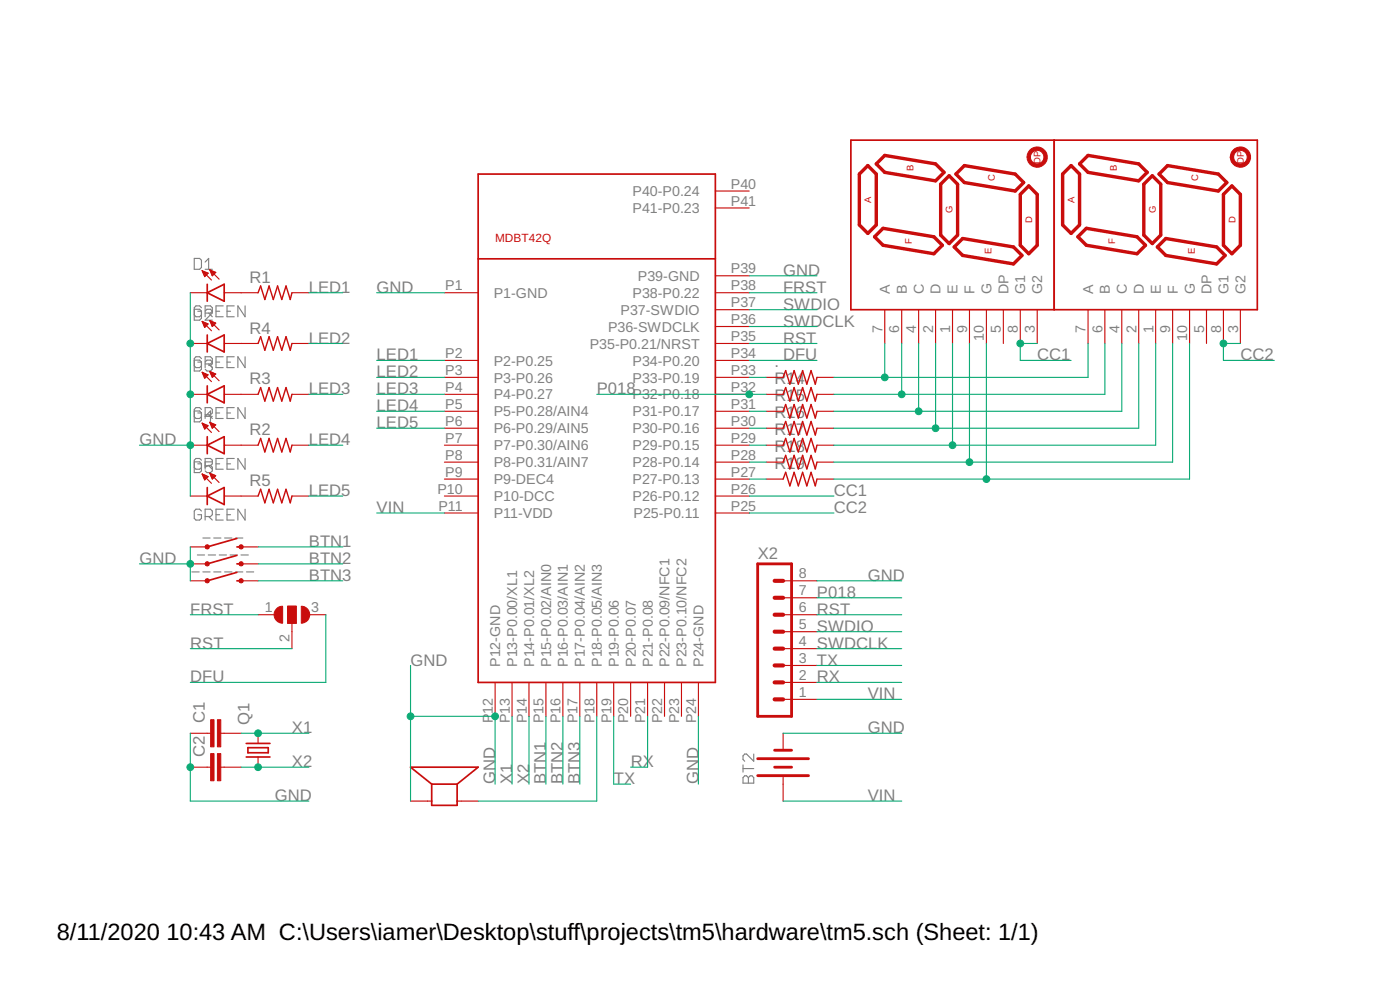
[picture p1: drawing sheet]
<svg xmlns="http://www.w3.org/2000/svg" width="210mm" height="148mm" viewBox="0 0 210 148" stroke-linecap="round" stroke-linejoin="round" font-family="sans-serif">
<g fill="none" stroke="#808080" stroke-width=".17">
<path d="M29.1 38.7h.8l.3 .3v1.1l-.3 .2h-.8zM30.8 39.3l.5-.6v1.6M29.1 47.2l.3 .3h.5l.3-.3M29.1 54.8l.3 .3h.5l.3-.3M29.1 54h.8l.3 .2M29.7 46.6h.5M29.7 54.3h.5M30.2 46.1l-.3-.3h-.5l-.3 .3v1.9h.8l.3-.3v-1.1l-.3-.3h-.8M30.2 53.7l-.3-.3h-.5l-.3 .3v1.9h.8l.3-.3v-1.1M30.8 47.5v-1.7h.8l.2 .3v.8l-1 1.1h1M30.8 54.2l.2-.2h.6l.2 .3-.2 .2h-.8M30.8 40.3h1"/>
<path d="M30.8 46.6l.2-.3h.6l.2 .3M31.3 46.9l.5 .6M31.3 54.5l.5 .6M31.3 54.8h.3M31.6 54.8l.2-.3v-.8l-.2-.3h-.8v1.7M31.6 54.8l.2 .2v.3l-.2 .3h-.6l-.2-.3M31.8 46.6l-.2 .3h-.8M32.4 46.6h.5M32.4 54.3h.5M33.5 45.8h-1.1v1.7h1.1M33.5 53.4h-1.1v1.7h1.1M34 46.6h.6"/>
<path d="M34 54.3h.6M35.1 45.8h-1.1v1.7h1.1M35.1 53.4h-1.1v1.7h1.1M36.7 45.8v1.7l-1-1.7v1.7M36.7 53.4v1.7l-1-1.7v1.7M29.1 62.4l.3 .3h.5l.3-.3M29.1 70l.3 .3h.5l.3-.3M29.7 61.9h.5M29.7 69.5h.5M30.2 61.3l-.3-.2h-.5l-.3 .2v1.9h.8l.3-.3v-1.1l-.3-.2h-.8M30.2 68.9l-.3-.2h-.5l-.3 .2v1.9h.8l.3-.3v-1.1l-.3-.2h-.8M30.2 76.6l-.3-.3h-.5l-.3 .3v1.1l.3 .2h.5l.3-.2v-.6h-.5"/>
<path d="M30.8 62.1h.8l.2-.2v-.6l-.2-.2h-.8v1.6M30.8 69.8h.8l.2-.3v-.6l-.2-.2h-.8v1.6M30.8 77.4h.8l.2-.3v-.5l-.2-.3h-.8v1.6M30.8 70l.5-.3h.3l.2 .3v.5l-.2 .3h-.6l-.2-.3M30.8 69.2h1M31.3 62.1l.5 .6M31.3 69.8l.5 .5M31.3 77.4l.5 .5M31.8 62.4h-1l.8-.8v1.6M32.4 61.9h.5M32.4 69.5h.5M32.4 77.1h.5"/>
<path d="M33.5 61.1h-1.1v1.6h1.1M33.5 68.7h-1.1v1.6h1.1M33.5 76.3h-1.1v1.6h1.1M34 61.9h.6M34 69.5h.6M34 77.1h.6M35.1 61.1h-1.1v1.6h1.1M35.1 68.7h-1.1v1.6h1.1M35.1 76.3h-1.1v1.6h1.1M36.7 61.1v1.6l-1-1.6v1.6M36.7 68.7v1.6l-1-1.6v1.6M36.7 76.3v1.6l-1-1.6v1.6"/>
<path d="M28.8 85.7h1.1M29.6 83.1h1.1M30.4 80.6h1.1M30.4 85.7h1.1M31.2 83.1h1.1M32 80.6h1.1M32 85.7h1.1M32.9 83.1h1.1M33.7 80.6h1.1M33.7 85.7h1.1M34.5 83.1h1.1M35.3 80.6h1.1"/>
<path d="M35.3 85.7h1.1M36.1 83.1h1.1M37 85.7h1M111.4 114.6v1.1M111.4 115.1h1.6M111.7 116.2h.2l.3 .3 .3-.3h.3l.2 .3v.8h-1.6v-.8zM112.2 116.5v.8M113 113v1l-1.1-1h-.2l-.3 .2v.6l.3 .2"/>
</g>
<path d="M38.7 59.1l.4-1 .6 2 .6-2 .7 2 .6-2 .6 2 .7-2 .6 2 .3-1M38.7 43.9l.4-1.1 .6 2.1 .6-2.1 .7 2.1 .6-2.1 .6 2.1 .7-2.1 .6 2.1 .3-1M38.7 51.5l.4-1.1 .6 2.1 .6-2.1 .7 2.1 .6-2.1 .6 2.1 .7-2.1 .6 2.1 .3-1M117.4 56.5l.4-1 .6 2.1 .7-2.1 .6 2.1 .6-2.1 .7 2.1 .6-2.1 .6 2.1 .3-1.1M117.4 59.1l.4-1 .6 2 .7-2 .6 2 .6-2 .7 2 .6-2 .6 2 .3-1M38.7 66.7l.4-1 .6 2 .6-2 .7 2 .6-2 .6 2 .7-2 .6 2 .3-1M38.7 74.3l.4-1 .6 2 .6-2 .7 2 .6-2 .6 2 .7-2 .6 2 .3-1M117.4 61.6l.4-1 .6 2 .7-2 .6 2 .6-2 .7 2 .6-2 .6 2 .3-1M117.4 64.2l.4-1.1 .6 2.1 .7-2.1 .6 2.1 .6-2.1 .7 2.1 .6-2.1 .6 2.1 .3-1M117.4 66.7l.4-1 .6 2 .7-2 .6 2 .6-2 .7 2 .6-2 .6 2 .3-1M117.4 69.2l.4-1 .6 2.1 .7-2.1 .6 2.1 .6-2.1 .7 2.1 .6-2.1 .6 2.1 .3-1.1M117.4 71.8l.4-1 .6 2 .7-2 .6 2 .6-2 .7 2 .6-2 .6 2 .3-1" fill="none" stroke="#c90d0c" stroke-width=".21"/>
<g fill="none" stroke="#c90d0c" stroke-width=".17">
<path d="M107.3 28.6h5M107.3 31.2h5M28.5 59.1h2.6M28.5 43.9h2.6M28.5 51.5h2.6M30.3 40.6l1.4 1.4M30.3 40.6h.1M30.3 40.6l.9 .3M30.3 40.6l.4 .8 .5-.5M30.3 48.2l1.4 1.4M30.3 48.2l.9 .3-.5 .5zM30.3 55.8l1.4 1.4"/>
<path d="M30.3 55.8l.9 .4-.5 .5zM30.4 48.3h.2M30.4 55.9h.1M30.4 40.7h.2M30.4 56h.4M30.4 40.8h.5M30.4 48.4h.5M30.5 40.9h.7M30.5 48.5h.6M30.5 56.1h.6M30.5 48.6h.6M30.5 56.2h.6"/>
<path d="M30.5 41h.6M30.6 41.2h.4M30.6 48.8h.4M30.6 56.3h.4M30.6 48.9h.3M30.6 56.5h.3M30.6 41.3h.2M30.6 56.6h.2M30.7 41.4h.1M30.7 49h.1M31.5 40.4l1.4 1.4M31.5 40.4l.8 .4"/>
<path d="M31.5 40.4l.3 .9 .5-.5M31.5 40.4h.1M31.5 48l1.4 1.4M31.5 48l.8 .4-.5 .5zM31.5 55.6l1.4 1.4M31.5 55.6l.8 .4-.5 .5zM31.5 48.2h.2M31.5 55.8h.2M31.5 40.6h.3M31.5 55.9h.5M31.6 40.7h.4M31.6 48.3h.4"/>
<path d="M31.6 48.4h.7M31.6 56h.6M31.6 40.8h.7M31.6 56.1h.7M31.7 40.9h.5M31.7 48.5h.5M31.7 41h.4M31.7 48.6h.4M31.7 56.2h.4M31.7 48.8h.3M31.7 56.3h.3M31.8 41.2h.2"/>
<path d="M31.8 41.3h.1M31.8 48.9h.1M31.8 56.5h.1M33.6 59.1h5.1M33.6 43.9h5.1M33.6 51.5h5.1M43.8 59.1h2.5M43.8 43.9h2.5M43.8 51.5h2.5M66.6 59.1h5.1M66.6 43.9h5.1M66.6 54h5.1"/>
<path d="M66.6 56.5h5.1M107.3 59.1h5M107.3 43.9h5M107.3 51.5h5M107.3 54h5M107.3 56.5h5M107.3 48.9h5M107.3 46.4h5M107.3 41.3h5M114.9 59.1h2.5M114.9 56.5h2.5M122.5 59.1h2.5"/>
<path d="M122.5 56.5h2.5M132.7 46.4v5.1M135.2 46.4v5.1M137.7 46.4v5.1M140.3 46.4v5.1M142.8 46.4v5.1M145.4 46.4v5.1M147.9 46.4v5.1M150.4 46.4v5.1M153 46.4v5.1M155.5 46.4v5.1M163.1 46.4v5.1"/>
<path d="M165.7 46.4v5.1M168.2 46.4v5.1M170.7 46.4v5.1M173.3 46.4v5.1M175.8 46.4v5.1M178.4 46.4v5.1M180.9 46.4v5.1M183.4 46.4v5.1M186 46.4v5.1M28.5 66.7h2.6M28.5 74.3h2.6M30.3 63.4l1.4 1.4"/>
<path d="M30.3 63.4l.9 .4-.5 .5zM30.3 71l1.4 1.4M30.3 71l.9 .4-.5 .5zM30.3 63.5h.2M30.3 71.1h.1M30.4 71.2h.3M30.4 63.6h.4M30.4 63.7h.7M30.4 71.3h.6M30.5 71.4h.7M30.5 63.8h.6M30.5 63.9h.5"/>
<path d="M30.5 71.5h.6M30.6 71.7h.3M30.6 64.1h.3M30.6 71.8h.2M30.6 64.2h.2M31.5 63.3l1.4 1.4M31.5 63.3l.8 .3-.5 .6zM31.5 70.9l1.4 1.4M31.5 70.9l.8 .4-.5 .5zM31.5 63.4h.1M31.5 71h.1M31.5 63.5h.4"/>
<path d="M31.5 71.1h.4M31.6 63.6h.6M31.6 71.2h.6M31.6 71.3h.7M31.6 63.7h.7M31.7 63.8h.5M31.7 71.4h.5M31.7 71.5h.4M31.7 63.9h.3M31.8 64.1h.1M31.8 71.7h.1M33.6 66.7h5.1"/>
<path d="M33.6 74.3h5.1M43.8 66.7h2.5M43.8 74.3h2.5M66.6 66.7h5.1M66.6 61.6h5.1M66.6 64.2h5.1M66.6 69.2h5.1M66.6 71.8h5.1M66.6 74.3h5.1M66.6 76.9h5.1M107.3 66.7h5M107.3 61.6h5"/>
<path d="M107.3 64.2h5M107.3 69.2h5M107.3 71.8h5M107.3 74.3h5M107.3 76.9h5M114.9 66.7h2.5M114.9 61.6h2.5M114.9 64.2h2.5M114.9 69.2h2.5M114.9 71.8h2.5M122.5 66.7h2.5M122.5 61.6h2.5"/>
<path d="M122.5 64.2h2.5M122.5 69.2h2.5M122.5 71.8h2.5M28.5 81.9h2.6M28.5 84.5h2.6M28.5 87h2.6M36.2 81.9h2.5M36.2 84.5h2.5M36.2 87h2.5M38.7 92.1h2.5M43.1 90.8h1.3v2.6h-1.3zM43.8 93.4v3.8"/>
<path d="M46.3 92.1h2.6M117.4 87h5.1M117.4 92.1h5.1M117.4 99.7h5.1M117.4 97.2h5.1M117.4 94.6h5.1M117.4 89.6h5.1M28.5 109.9h3.1M28.5 114.9h3.1M33.1 109.9h3.1M33.1 114.9h3.1M38.7 109.9v1.5"/>
<path d="M38.7 113.4v1.5M74.2 102.2v5.1M76.8 102.2v5.1M79.3 102.2v5.1M81.9 102.2v5.1M84.4 102.2v5.1M86.9 102.2v5.1M89.5 102.2v5.1M92 102.2v5.1M94.6 102.2v5.1M97.1 102.2v5.1M99.6 102.2v5.1"/>
<path d="M102.2 102.2v5.1M104.7 102.2v5.1M117.4 109.9v2.5M117.4 116.5v3.5M117.4 104.8h5.1M117.4 102.2h5.1M61.6 120h3.1M68.5 120h3.2"/>
</g>
<g fill="none" stroke="#c90d0c" stroke-width=".25">
<path d="M71.7 26.1h35.6v76.1h-35.6zM71.7 38.8h35.6M127.6 21h60.9v25.4h-60.9zM158.1 21v25.4M31.1 43.9l2.5-1.3v2.5zM31.1 42.6v2.5M31.1 50.2v2.5M31.1 57.8v2.5M31.1 51.5l2.5-1.3v2.5zM31.1 59.1l2.5-1.3v2.5zM31.1 65.4v2.6M31.1 73v2.6"/>
<path d="M31.1 66.7l2.5-1.3v2.6zM31.1 74.3l2.5-1.3v2.6zM35.5 81.9h.7M35.5 80.7l-4.4 1.2M35.5 84.5h.7M35.5 83.2l-4.4 1.3M35.5 87h.7M35.5 85.7l-4.4 1.3M36.9 111.4h3.6M36.9 113.4h3.6M37.2 112h3v.8h-3zM64.7 117.5v3.1h3.8v-3.1"/>
<path d="M64.7 117.5h3.8M64.7 117.5l-3.1-2.6h10.1l-3.2 2.6"/>
</g>
<g fill="#c90d0c" stroke="#c90d0c" stroke-width=".15">
<path d="M154.4 22.5a1.52 1.52 0 0 1 2.4 .2 1.52 1.52 0 0 1-.9 2.3 1.52 1.52 0 0 1-1.9-1.5h.5a1.01 1.01 0 0 1 1.5-.8 1.01 1.01 0 0 1 .1 1.7 1.01 1.01 0 0 1-1.6-.6v-.3h-.5v-.3z" fill-rule="evenodd"/>
<path d="M184.9 22.5a1.52 1.52 0 0 1 2.4 .3 1.52 1.52 0 0 1-.9 2.2 1.52 1.52 0 0 1-2-1.5h.6a1.02 1.02 0 0 1 1.4-.9 1.02 1.02 0 0 1 .3 1.7 1.02 1.02 0 0 1-1.7-.5v-.3h-.6l.2-.7z" fill-rule="evenodd"/>
<path d="M45.2 90.8a1.27 1.27 0 0 1 1.2 1.3 1.27 1.27 0 0 1-1.2 1.3z" fill-rule="evenodd"/>
<path d="M41.4 91.2a1.09 1.09 0 0 1 1-.4v2.6a1.26 1.26 0 0 1-1.2-.8 1.26 1.26 0 0 1 .2-1.4z" fill-rule="evenodd"/>
<circle cx="31.1" cy="81.9" r=".33"/>
<circle cx="36.1" cy="81.9" r=".33"/>
<circle cx="31.1" cy="84.5" r=".33"/>
<circle cx="36.1" cy="84.5" r=".33"/>
<circle cx="31.1" cy="87" r=".33"/>
<circle cx="36.1" cy="87" r=".33"/>
</g>
<g fill="none" stroke="#c90d0c" stroke-width=".51">
<path d="M128.8 26.1l1.3-1.3 1.3 1.3v7.6l-1.3 1.3-1.3-1.3zM131.1 35.5l1.3-1.3 7.6 1.3 1.3 1.2-1.3 1.3-7.6-1.3zM131.4 24.6l1.3-1.3 7.6 1.3 1.2 1.2-1.2 1.3-7.6-1.3zM141 27.6l1.3-1.3 1.3 1.3v7.6l-1.3 1.3-1.3-1.3zM143.1 37l1.2-1.3 7.7 1.3 1.2 1.3-1.2 1.2-7.7-1.2zM143.3 26.1l1.3-1.3 7.6 1.3 1.3 1.2-1.3 1.3-7.6-1.3zM153 29.1l1.2-1.2 1.3 1.2v7.6l-1.3 1.3-1.2-1.3zM159.3 26.1l1.3-1.3 1.3 1.3v7.6l-1.3 1.3-1.3-1.3zM161.6 35.5l1.3-1.3 7.6 1.3 1.2 1.2-1.2 1.3-7.6-1.3zM161.9 24.6l1.2-1.3 7.6 1.3 1.3 1.2-1.3 1.3-7.6-1.3zM171.5 27.6l1.3-1.3 1.2 1.3v7.6l-1.2 1.3-1.3-1.3zM173.5 37l1.3-1.3 7.6 1.3 1.3 1.3-1.3 1.2-7.6-1.2z"/>
<path d="M173.8 26.1l1.2-1.3 7.7 1.3 1.2 1.2-1.2 1.3-7.7-1.3zM183.4 29.1l1.3-1.2 1.3 1.2v7.6l-1.3 1.3-1.3-1.3z"/>
</g>
<path d="M113.6 84.5h5.1v22.8h-5.1zM113.6 116.2h7.6M113.6 113.7h7.6M116.1 114.9h2.6M116.1 112.4h2.6" fill="none" stroke="#c90d0c" stroke-width=".42"/>
<g fill="#c90d0c" stroke="#c90d0c" stroke-width=".15">
<path d="M43.1 90.8h1.3v2.6h-1.3z"/>
<path d="M32.6 107.8h.5v4.1h-.5z"/>
<path d="M31.6 107.8h.5v4.1h-.5z"/>
<path d="M32.6 112.9h.5v4.1h-.5z"/>
<path d="M31.6 112.9h.5v4.1h-.5z"/>
</g>
<path d="M116.1 99.7h1.3M116.1 94.6h1.3M116.1 97.2h1.3M116.1 87h1.3M116.1 89.6h1.3M116.1 92.1h1.3M116.1 102.2h1.3M116.1 104.8h1.3" fill="none" stroke="#c90d0c" stroke-width=".61"/>
<g fill="none" stroke="#0dab76" stroke-width=".17">
<path d="M28.5 43.9v30.4M46.3 43.9h5.1M46.3 51.5h5.1M46.3 59.1h5.1M56.5 43.9h10.1M56.5 54h10.1M56.5 56.5h10.1M56.5 59.1h10.1M89.5 59.1h25.4M112.3 43.9h10.2M112.3 54h10.2M112.3 51.5h10.2"/>
<path d="M112.3 56.5h2.6M112.3 41.3h10.2M112.3 46.4h10.2M112.3 48.9h10.2M132.7 51.5v5M135.2 51.5v7.6M137.7 51.5v10.1M140.3 51.5v12.7M142.8 51.5v15.2M145.4 51.5v17.7M147.9 51.5v20.3M155.5 51.5h-2.5v2.5h7.6"/>
<path d="M163.1 51.5v5h-38.1M165.7 51.5v7.6h-40.7M168.2 51.5v10.1h-43.2M170.7 51.5v12.7h-45.7M173.3 51.5v15.2h-48.3M175.8 51.5v17.7h-50.8M178.4 51.5v20.3h-53.4M186 51.5h-2.6v2.5h7.7M20.9 66.7h7.6M46.3 66.7h5.1M46.3 74.3h5.1M56.5 76.9h10.1"/>
<path d="M56.5 61.6h10.1M56.5 64.2h10.1M112.3 76.9h12.7M112.3 66.7h2.6M112.3 61.6h2.6M112.3 74.3h12.7M112.3 64.2h2.6M112.3 69.2h2.6M112.3 71.8h2.6M20.9 84.5h7.6M28.5 81.9v5.1M28.5 92.1h10.2"/>
<path d="M28.5 97.2h15.3M38.7 84.5h12.7M38.7 87h12.7M38.7 81.9h12.7M48.9 92.1v10.1h-20.4M61.6 99.7v20.3M122.5 87h12.7M122.5 99.7h12.7M122.5 92.1h12.7M122.5 94.6h12.7M122.5 97.2h12.7M122.5 89.6h12.7"/>
<path d="M28.5 109.9v10.1h17.8M36.2 109.9h10.1M36.2 114.9h10.1M61.6 107.3h12.6v10.2M76.8 107.3v10.2M79.3 107.3v10.2M81.9 107.3v10.2M84.4 107.3v10.2M86.9 107.3v10.2M89.5 107.3v12.7h-17.8M92 107.3v10.2h2.6M97.1 107.3v7.6h-2.5"/>
<path d="M104.7 107.3v10.2M117.4 109.9h17.8M122.5 104.8h12.7M122.5 102.2h12.7M117.4 120h17.8"/>
</g>
<g fill="#0dab76" stroke="#0dab76" stroke-width=".15">
<circle cx="153" cy="51.5" r=".51"/>
<circle cx="183.4" cy="51.5" r=".51"/>
<circle cx="28.5" cy="51.5" r=".51"/>
<circle cx="28.5" cy="59.1" r=".51"/>
<circle cx="28.5" cy="66.7" r=".51"/>
<circle cx="28.5" cy="84.5" r=".51"/>
<circle cx="61.6" cy="107.3" r=".51"/>
<circle cx="74.2" cy="107.3" r=".51"/>
<circle cx="28.5" cy="114.9" r=".51"/>
<circle cx="132.7" cy="56.5" r=".51"/>
<circle cx="135.2" cy="59.1" r=".51"/>
<circle cx="137.7" cy="61.6" r=".51"/>
<circle cx="140.3" cy="64.2" r=".51"/>
<circle cx="142.8" cy="66.7" r=".51"/>
<circle cx="145.4" cy="69.2" r=".51"/>
<circle cx="147.9" cy="71.8" r=".51"/>
<circle cx="112.3" cy="59.1" r=".51"/>
<circle cx="38.7" cy="109.9" r=".51"/>
<circle cx="38.7" cy="114.9" r=".51"/>
</g>
<g font-size="3.5">
<text x="8.5" y="140.8">8/11/2020</text>
<text x="25" y="140.8">10:43 AM C:\Users\iamer\Desktop\stuff\projects\tm5\hardware\tm5.sch (Sheet: 1/1)</text>
</g>
<g font-size="2.5" fill="#808080">
<text x="117.4" y="41.3">GND</text>
<text x="37.4" y="42.4">R1</text>
<text x="46.3" y="43.8">LED1</text>
<text x="56.5" y="43.8">GND</text>
<text x="117.4" y="43.8">FRST</text>
<text x="117.4" y="46.4">SWDIO</text>
<text x="37.4" y="50">R4</text>
<text x="46.3" y="51.5">LED2</text>
<text x="117.4" y="48.9">SWDCLK</text>
<text x="117.4" y="51.5">RST</text>
<text x="37.4" y="57.6">R3</text>
<text x="46.3" y="59.1">LED3</text>
<text x="56.5" y="54">LED1</text>
<text x="56.5" y="56.5">LED2</text>
<text x="56.5" y="59.1">LED3</text>
<text x="89.5" y="59.1">P018</text>
<text x="116.1" y="55">.</text>
<text x="116.1" y="57.6">R14</text>
<text x="117.4" y="54">DFU</text>
<text x="155.5" y="54">CC1</text>
<text x="186" y="54">CC2</text>
<text x="37.4" y="65.2">R2</text>
<text x="56.5" y="61.6">LED4</text>
<text x="56.5" y="64.2">LED5</text>
<text x="116.1" y="60.1">R15</text>
<text x="116.1" y="62.7">R16</text>
<text x="116.1" y="65.2">R17</text>
<text x="20.9" y="66.7">GND</text>
<text x="46.3" y="66.7">LED4</text>
<text x="116.1" y="67.7">R18</text>
<text x="116.1" y="70.3">R19</text>
<text x="37.4" y="72.8">R5</text>
<text x="46.3" y="74.3">LED5</text>
<text x="56.5" y="76.9">VIN</text>
<text x="125" y="74.3">CC1</text>
<text x="125" y="76.9">CC2</text>
<text x="46.3" y="81.9">BTN1</text>
<text x="113.6" y="83.7">X2</text>
<text x="20.9" y="84.5">GND</text>
<text x="46.3" y="84.5">BTN2</text>
<text x="46.3" y="87">BTN3</text>
<text x="122.5" y="89.5">P018</text>
<text x="130.1" y="87">GND</text>
<text x="28.5" y="92.1">FRST</text>
<text x="122.5" y="94.6">SWDIO</text>
<text x="122.5" y="92.1">RST</text>
<text x="28.5" y="97.2">RST</text>
<text x="61.5" y="99.7">GND</text>
<text x="122.5" y="99.7">TX</text>
<text x="122.5" y="97.2">SWDCLK</text>
<text x="28.5" y="102.2">DFU</text>
<text x="122.5" y="102.2">RX</text>
<text x="130.1" y="104.8">VIN</text>
<text x="30.7" y="113.4" transform="rotate(-90 30.7 113.4)">C2</text>
<text x="30.7" y="108.3" transform="rotate(-90 30.7 108.3)">C1</text>
<text x="37.4" y="108.6" transform="rotate(-90 37.4 108.6)">Q1</text>
<text x="43.8" y="109.9">X1</text>
<text x="130.1" y="109.9">GND</text>
<text x="43.8" y="114.9">X2</text>
<text x="74.2" y="117.5" transform="rotate(-90 74.2 117.5)">GND</text>
<text x="76.8" y="117.5" transform="rotate(-90 76.8 117.5)">X1</text>
<text x="79.3" y="117.5" transform="rotate(-90 79.3 117.5)">X2</text>
<text x="81.9" y="117.5" transform="rotate(-90 81.9 117.5)">BTN1</text>
<text x="84.4" y="117.5" transform="rotate(-90 84.4 117.5)">BTN2</text>
<text x="86.9" y="117.5" transform="rotate(-90 86.9 117.5)">BTN3</text>
<text x="92" y="117.5">TX</text>
<text x="94.6" y="114.9">RX</text>
<text x="104.7" y="117.5" transform="rotate(-90 104.7 117.5)">GND</text>
<text x="41.2" y="120">GND</text>
<text x="130.1" y="120">VIN</text>
</g>
<g font-size="2.1" fill="#808080">
<text x="94.8" y="29.4">P40-P0.24</text>
<text x="109.6" y="28.3">P40</text>
<text x="94.8" y="31.9">P41-P0.23</text>
<text x="109.6" y="30.8">P41</text>
<text x="109.6" y="41">P39</text>
<text x="66.8" y="43.5">P1</text>
<text x="74" y="44.6">P1-GND</text>
<text x="93" y="47.1">P37-SWDIO</text>
<text x="94.8" y="44.6">P38-P0.22</text>
<text x="95.6" y="42.1">P39-GND</text>
<text x="109.6" y="46">P37</text>
<text x="109.6" y="43.5">P38</text>
<text x="133.4" y="44.1" transform="rotate(-90 133.4 44.1)">A</text>
<text x="135.9" y="44.1" transform="rotate(-90 135.9 44.1)">B</text>
<text x="138.5" y="44.1" transform="rotate(-90 138.5 44.1)">C</text>
<text x="141" y="44.1" transform="rotate(-90 141 44.1)">D</text>
<text x="143.6" y="44.1" transform="rotate(-90 143.6 44.1)">E</text>
<text x="146.1" y="44.1" transform="rotate(-90 146.1 44.1)">F</text>
<text x="148.6" y="44.1" transform="rotate(-90 148.6 44.1)">G</text>
<text x="151.2" y="44.1" transform="rotate(-90 151.2 44.1)">DP</text>
<text x="153.7" y="44.1" transform="rotate(-90 153.7 44.1)">G1</text>
<text x="156.3" y="44.1" transform="rotate(-90 156.3 44.1)">G2</text>
<text x="163.9" y="44.1" transform="rotate(-90 163.9 44.1)">A</text>
<text x="166.4" y="44.1" transform="rotate(-90 166.4 44.1)">B</text>
<text x="169" y="44.1" transform="rotate(-90 169 44.1)">C</text>
<text x="171.5" y="44.1" transform="rotate(-90 171.5 44.1)">D</text>
<text x="174" y="44.1" transform="rotate(-90 174 44.1)">E</text>
<text x="176.6" y="44.1" transform="rotate(-90 176.6 44.1)">F</text>
<text x="179.1" y="44.1" transform="rotate(-90 179.1 44.1)">G</text>
<text x="181.7" y="44.1" transform="rotate(-90 181.7 44.1)">DP</text>
<text x="184.2" y="44.1" transform="rotate(-90 184.2 44.1)">G1</text>
<text x="186.7" y="44.1" transform="rotate(-90 186.7 44.1)">G2</text>
<text x="66.8" y="53.6">P2</text>
<text x="88.4" y="52.2">P35-P0.21/NRST</text>
<text x="91.2" y="49.7">P36-SWDCLK</text>
<text x="109.6" y="53.6">P34</text>
<text x="109.6" y="51.1">P35</text>
<text x="109.6" y="48.6">P36</text>
<text x="132.3" y="49.9" transform="rotate(-90 132.3 49.9)">7</text>
<text x="134.8" y="49.9" transform="rotate(-90 134.8 49.9)">6</text>
<text x="137.4" y="49.9" transform="rotate(-90 137.4 49.9)">4</text>
<text x="139.9" y="49.9" transform="rotate(-90 139.9 49.9)">2</text>
<text x="142.5" y="49.9" transform="rotate(-90 142.5 49.9)">1</text>
<text x="145" y="49.9" transform="rotate(-90 145 49.9)">9</text>
<text x="147.5" y="51.1" transform="rotate(-90 147.5 51.1)">10</text>
<text x="150.1" y="49.9" transform="rotate(-90 150.1 49.9)">5</text>
<text x="152.6" y="49.9" transform="rotate(-90 152.6 49.9)">8</text>
<text x="155.1" y="49.9" transform="rotate(-90 155.1 49.9)">3</text>
<text x="162.8" y="49.9" transform="rotate(-90 162.8 49.9)">7</text>
<text x="165.3" y="49.9" transform="rotate(-90 165.3 49.9)">6</text>
<text x="167.8" y="49.9" transform="rotate(-90 167.8 49.9)">4</text>
<text x="170.4" y="49.9" transform="rotate(-90 170.4 49.9)">2</text>
<text x="172.9" y="49.9" transform="rotate(-90 172.9 49.9)">1</text>
<text x="175.5" y="49.9" transform="rotate(-90 175.5 49.9)">9</text>
<text x="178" y="51.1" transform="rotate(-90 178 51.1)">10</text>
<text x="180.5" y="49.9" transform="rotate(-90 180.5 49.9)">5</text>
<text x="183.1" y="49.9" transform="rotate(-90 183.1 49.9)">8</text>
<text x="185.6" y="49.9" transform="rotate(-90 185.6 49.9)">3</text>
<text x="66.8" y="56.2">P3</text>
<text x="66.8" y="58.7">P4</text>
<text x="74" y="54.8">P2-P0.25</text>
<text x="74" y="57.3">P3-P0.26</text>
<text x="74" y="59.8">P4-P0.27</text>
<text x="94.8" y="59.8">P32-P0.18</text>
<text x="94.8" y="57.3">P33-P0.19</text>
<text x="94.8" y="54.8">P34-P0.20</text>
<text x="109.6" y="58.7">P32</text>
<text x="109.6" y="56.2">P33</text>
<text x="66.8" y="61.3">P5</text>
<text x="66.8" y="63.8">P6</text>
<text x="74" y="62.4">P5-P0.28/AIN4</text>
<text x="74" y="64.9">P6-P0.29/AIN5</text>
<text x="94.8" y="64.9">P30-P0.16</text>
<text x="94.8" y="62.4">P31-P0.17</text>
<text x="109.6" y="63.8">P30</text>
<text x="109.6" y="61.3">P31</text>
<text x="66.8" y="66.3">P7</text>
<text x="66.8" y="68.9">P8</text>
<text x="66.8" y="71.4">P9</text>
<text x="74" y="67.5">P7-P0.30/AIN6</text>
<text x="74" y="70">P8-P0.31/AIN7</text>
<text x="94.8" y="70">P28-P0.14</text>
<text x="94.8" y="67.5">P29-P0.15</text>
<text x="109.6" y="71.4">P27</text>
<text x="109.6" y="68.9">P28</text>
<text x="109.6" y="66.3">P29</text>
<text x="65.6" y="74">P10</text>
<text x="65.7" y="76.5">P11</text>
<text x="74" y="72.5">P9-DEC4</text>
<text x="74" y="75.1">P10-DCC</text>
<text x="74" y="77.6">P11-VDD</text>
<text x="94.8" y="75.1">P26-P0.12</text>
<text x="94.8" y="72.5">P27-P0.13</text>
<text x="95" y="77.6">P25-P0.11</text>
<text x="109.6" y="76.5">P25</text>
<text x="109.6" y="74">P26</text>
<text x="119.7" y="89.2">7</text>
<text x="119.7" y="86.7">8</text>
<text x="39.7" y="91.7">1</text>
<text x="46.7" y="91.7">3</text>
<text x="119.7" y="94.3">5</text>
<text x="119.7" y="91.7">6</text>
<text x="43.4" y="96.2" transform="rotate(-90 43.4 96.2)">2</text>
<text x="75" y="99.9" transform="rotate(-90 75 99.9)">P12-GND</text>
<text x="77.5" y="99.9" transform="rotate(-90 77.5 99.9)">P13-P0.00/XL1</text>
<text x="80.1" y="99.9" transform="rotate(-90 80.1 99.9)">P14-P0.01/XL2</text>
<text x="82.6" y="99.9" transform="rotate(-90 82.6 99.9)">P15-P0.02/AIN0</text>
<text x="85.2" y="99.9" transform="rotate(-90 85.2 99.9)">P16-P0.03/AIN1</text>
<text x="87.7" y="99.9" transform="rotate(-90 87.7 99.9)">P17-P0.04/AIN2</text>
<text x="90.2" y="99.9" transform="rotate(-90 90.2 99.9)">P18-P0.05/AIN3</text>
<text x="92.8" y="99.9" transform="rotate(-90 92.8 99.9)">P19-P0.06</text>
<text x="95.3" y="99.9" transform="rotate(-90 95.3 99.9)">P20-P0.07</text>
<text x="97.9" y="99.9" transform="rotate(-90 97.9 99.9)">P21-P0.08</text>
<text x="100.4" y="99.9" transform="rotate(-90 100.4 99.9)">P22-P0.09/NFC1</text>
<text x="102.9" y="99.9" transform="rotate(-90 102.9 99.9)">P23-P0.10/NFC2</text>
<text x="105.5" y="99.9" transform="rotate(-90 105.5 99.9)">P24-GND</text>
<text x="119.7" y="101.9">2</text>
<text x="119.7" y="99.3">3</text>
<text x="119.7" y="96.8">4</text>
<text x="73.9" y="107" transform="rotate(-90 73.9 107)">12</text>
<text x="119.7" y="104.4">1</text>
<text x="73.9" y="108.4" transform="rotate(-90 73.9 108.4)">P</text>
<text x="76.4" y="108.4" transform="rotate(-90 76.4 108.4)">P13</text>
<text x="79" y="108.4" transform="rotate(-90 79 108.4)">P14</text>
<text x="81.5" y="108.4" transform="rotate(-90 81.5 108.4)">P15</text>
<text x="84" y="108.4" transform="rotate(-90 84 108.4)">P16</text>
<text x="86.6" y="108.4" transform="rotate(-90 86.6 108.4)">P17</text>
<text x="89.1" y="108.4" transform="rotate(-90 89.1 108.4)">P18</text>
<text x="91.7" y="108.4" transform="rotate(-90 91.7 108.4)">P19</text>
<text x="94.2" y="108.4" transform="rotate(-90 94.2 108.4)">P20</text>
<text x="96.7" y="108.4" transform="rotate(-90 96.7 108.4)">P21</text>
<text x="99.3" y="108.4" transform="rotate(-90 99.3 108.4)">P22</text>
<text x="101.8" y="108.4" transform="rotate(-90 101.8 108.4)">P23</text>
<text x="104.4" y="108.4" transform="rotate(-90 104.4 108.4)">P24</text>
</g>
<text font-size="1.8" fill="#c90d0c" x="74.2" y="36.2">MDBT42Q</text>
<g font-size="1.4" fill="#c90d0c">
<text x="137" y="25.6" transform="rotate(-90 137 25.6)">B</text>
<text x="149.2" y="27.1" transform="rotate(-90 149.2 27.1)">C</text>
<text x="156" y="24.6" transform="rotate(-90 156 24.6)">DP</text>
<text x="167.4" y="25.6" transform="rotate(-90 167.4 25.6)">B</text>
<text x="179.6" y="27.1" transform="rotate(-90 179.6 27.1)">C</text>
<text x="186.5" y="24.6" transform="rotate(-90 186.5 24.6)">DP</text>
<text x="130.6" y="30.4" transform="rotate(-90 130.6 30.4)">A</text>
<text x="142.8" y="31.9" transform="rotate(-90 142.8 31.9)">G</text>
<text x="154.7" y="33.4" transform="rotate(-90 154.7 33.4)">D</text>
<text x="161.1" y="30.4" transform="rotate(-90 161.1 30.4)">A</text>
<text x="173.3" y="31.9" transform="rotate(-90 173.3 31.9)">G</text>
<text x="185.2" y="33.4" transform="rotate(-90 185.2 33.4)">D</text>
<text x="136.7" y="36.5" transform="rotate(-90 136.7 36.5)">F</text>
<text x="148.6" y="38" transform="rotate(-90 148.6 38)">E</text>
<text x="167.2" y="36.5" transform="rotate(-90 167.2 36.5)">F</text>
<text x="179.1" y="38" transform="rotate(-90 179.1 38)">E</text>
</g>
</svg>
